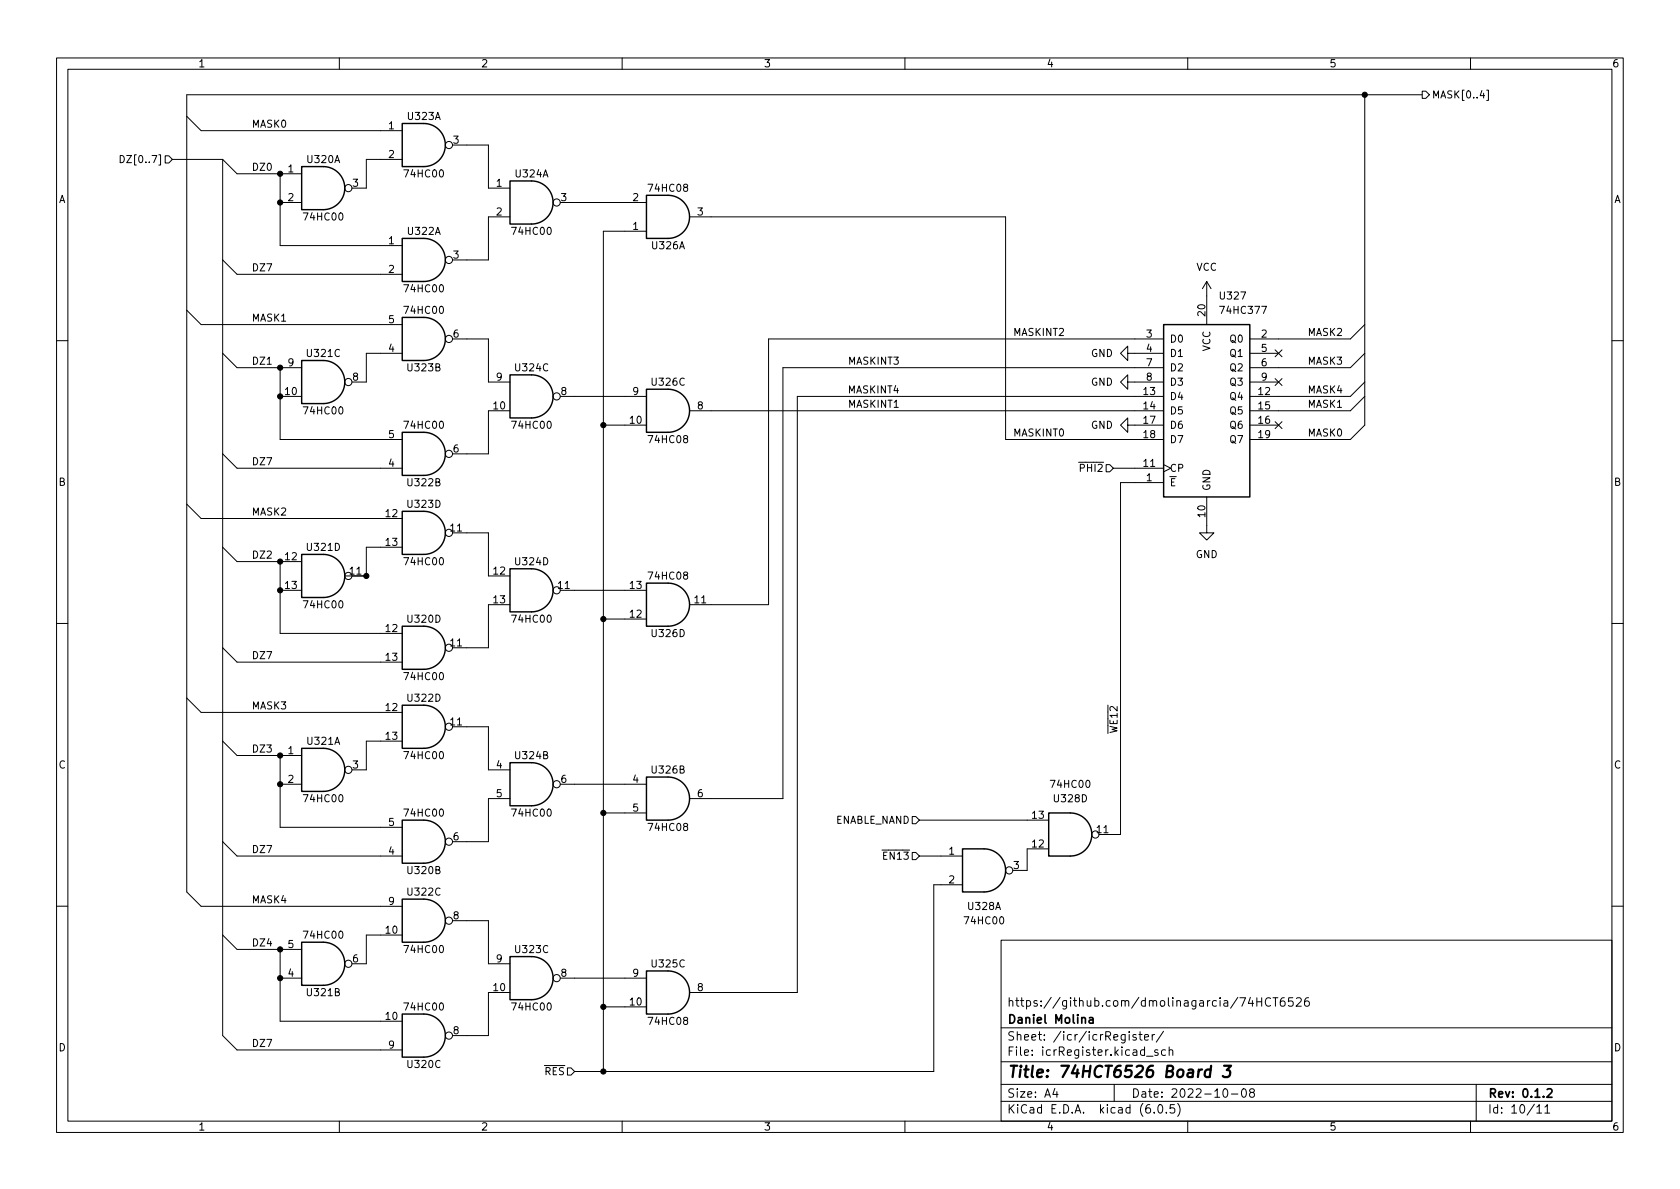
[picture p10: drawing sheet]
<svg xmlns="http://www.w3.org/2000/svg" width="297mm" height="210mm" viewBox="0 0 297 210" stroke-linecap="round" stroke-linejoin="round" font-family="sans-serif">
<g fill="none" stroke="#000" stroke-width=".18">
<path d="M10 10.2h277v190.1h-277zM12 12.2h273v186.1h-273zM60 10.2v2M110 10.2v2M160 10.2v2M210 10.2v2M241.3 16.8v58.4l-2.5 2.5h-17.8M251.5 16.1h.6l.6 .7-.6 .6h-.6zM251.5 16.8h-218.5v140.9l2.6 2.6h35.5M260 10.2v2M262.9 15.9h.3v1.9h-.3M21.3 27.5a.64 .64 0 0 1 .7 .6 .64 .64 0 0 1-.7 .7z"/>
<path d="M29.2 27.6h.6l.7 .6-.7 .6h-.6zM30.5 28.2h8.9M33 20.6l2.6 2.5h35.5M39.4 28.2v154.9l2.5 2.6h29.2M39.4 28.2l2.5 2.5h11.4M49.5 30.7v12.7h21.6M49.5 35.8h3.8M71.1 28.2h-6.3v5.1h-2.6M80 25.6h6.4v7.7h3.8M90.2 38.3h-3.8v7.7h-6.4M99.1 35.8h15.2M121.9 38.3h55.9v39.4h27.9"/>
<path d="M33 54.9l2.6 2.5h35.5M39.4 46l2.5 2.5h29.2M80 59.9h6.4v7.7h3.8M114.3 40.9h-7.6v148.6M205.7 59.9h-69.8v47h-14M213.4 49.8v7.6M213.4 49.8l-.8 1.2M213.4 49.8l.7 1.2M241.3 57.4l-2.5 2.5h-17.8M10 60.2h2M39.4 62.5l2.5 2.5h11.4M49.5 65v12.7h21.6"/>
<path d="M49.5 70.1h3.8M71.1 62.5h-6.3v5.1h-2.6M90.2 72.6h-3.8v7.7h-6.4M99.1 70.1h15.2M106.7 75.2h7.6M121.9 72.6h83.8M199.4 62.5v-1.3l-1.3 1.3 1.3 1.2v-1.2h6.3M199.4 67.6v-1.3l-1.3 1.3 1.3 1.2v-1.2h6.3M199.4 75.2v-1.3l-1.3 1.3 1.3 1.2v-1.2h6.3M205.7 70.1h-64.7v105.4h-19.1M205.7 65h-67.3v76.2h-16.5M221 75.2h5.1"/>
<path d="M221 67.6h5.1M221 62.5h5.1M225.5 66.9l1.2 1.3M225.5 74.6l1.2 1.2M225.5 61.9l1.2 1.2M226.7 66.9l-1.2 1.3M226.7 74.6l-1.2 1.2M226.7 61.9l-1.2 1.2M241.3 70.1l-2.5 2.5h-17.8M241.3 67.6l-2.5 2.5h-17.8M241.3 62.5l-2.5 2.5h-17.8M285 60.2h2"/>
<path d="M33 89.1l2.6 2.6h35.5M39.4 80.3l2.5 2.5h29.2M39.4 96.8l2.5 2.5h11.4M49.5 99.3v12.7h21.6M71.1 96.8h-6.3v5h-3.8M80 94.2h6.4v7.6h3.8M195.6 82.2h.6l.6 .6-.6 .6h-.6zM196.8 82.8h8.9M205.7 82.2l1.3 .6-1.3 .6M205.7 85.3h-7.6v62.3h-3.8M213.4 87.9v6.3h1.2l-1.2 1.3-1.3-1.3h1.3M10 110.2h2"/>
<path d="M39.4 114.5l2.5 2.6h29.2M49.5 104.4h3.8M90.2 106.9h-3.8v7.6h-6.4M99.1 104.4h15.2M106.7 109.5h7.6M285 110.2h2M33 123.4l2.6 2.6h35.5M39.4 131.1l2.5 2.5h11.4M49.5 138.7h3.8M49.5 133.6v12.7h21.6M71.1 131.1h-6.3v5h-2.6M80 128.5h6.4v7.6h3.8"/>
<path d="M99.1 138.7h15.2M39.4 148.8l2.5 2.6h29.2M90.2 141.2h-3.8v7.6h-6.4M106.7 143.8h7.6M161.3 150.7h.6l.7 .7-.7 .6h-.6zM161.3 144.4h.6l.7 .6-.7 .7h-.6zM162.6 145h22.8M162.6 151.4h7.6M170.2 156.5h-5.1v33h-63.5M185.4 150.1h-3.8v3.8h-2.5M10 160.2h2M39.4 165.3l2.5 2.6h11.4"/>
<path d="M49.5 173h3.8M49.5 167.9v12.7h21.6M71.1 165.3h-6.3v5.1h-2.6M80 162.8h6.4v7.6h3.8M90.2 175.5h-3.8v7.6h-6.4M99.1 173h15.2M106.7 178h7.6M177 166.3h108v32h-108zM221.1 176.4l-.4 1h.9M221.4 176.9v1M222.2 176.4v1.5M222.2 177.1h.9"/>
<path d="M223.1 176.4v1.5M224.6 176.6a.6 .6 0 0 0-.7 0 .6 .6 0 0 0-.2 .7 .56 .56 0 0 0 .3 .6 .56 .56 0 0 0 .6-.1M225.1 176.4h.8M225.5 176.4v1.5M227.1 176.4a.59 .59 0 0 0-.7 .7v.5l.1 .3h.4l.2-.1 .1-.5-.1-.2-.5-.1-.2 .3M228.6 176.4h-.7l-.1 .7 .2-.1 .5 .1 .1 .2v.5l-.2 .1-.6-.1M229.2 176.6l.6-.2 .2 .2 .1 .3-1 1h1M231.4 176.4a.59 .59 0 0 0-.8 .7v.5l.2 .3h.4l.2-.1 .1-.5-.1-.2-.5-.1-.3 .3M285 160.2h2M60 198.3v2M100.3 188.8h.7l.6 .7-.6 .6h-.7zM110 198.3v2"/>
<path d="M160 198.3v2M177 194.8h108M177 191.8h108M177 187.8h108M177 181.8h108M186.5 192.5l-.4 1h1M186.9 193v1M197 191.8v3M199.6 182.4v.2M199.6 182.9v1M200.9 183l-.4-.1-.2 .2 .1 .3 .5 .1v.4h-.6M201.4 182.9h.5"/>
<path d="M201.6 182.4v1.3l.3 .2M202.4 183.4l.7-.1-.1-.3-.4-.1-.2 .2v.8h.6M202.7 186.8h1.2M203.7 182.9v1M204.1 196.7v.1M204.1 182.9l-.2 .1-.2 .2M204.7 185.7l-.3-.1-.3 .2 .1 .3 .5 .1v.4h-.6M204.9 195.4l.2-.1a.81 .81 0 0 1 .6 .7 .81 .81 0 0 1-.3 .8h-.2a.81 .81 0 0 1-.6-.6 .81 .81 0 0 1 .3-.8zM205.7 182.4l-1.3 1.9M206.1 185.7l-.5-.1-.2 .3v.4l.1 .3h.6M206.2 196.7v.1M206.7 185.8l.2-.2 .4 .1 .1 .9"/>
<path d="M206.7 185.1v1.5M207.6 195.3h-.7v.7l.2-.1 .5 .1 .1 .2-.1 .5-.2 .1-.5-.1M208.2 195.1a1.72 1.72 0 0 1 0 2.3M210 198.3v2M216.4 192.6l.2-.1a.81 .81 0 0 1 .6 .7 .81 .81 0 0 1-.3 .8h-.2a.81 .81 0 0 1-.6-.6 .81 .81 0 0 1 .3-.8zM217.7 193.5h1.2M219.7 192.6l.2-.1a.81 .81 0 0 1 .5 .7 .81 .81 0 0 1-.3 .8h-.1a.81 .81 0 0 1-.6-.6 .81 .81 0 0 1 .3-.8zM221.2 193.2l-.3-.3 .1-.2 .2-.2 .4 .1 .2 .2-.1 .2-.6 .2-.2 .3 .1 .4 .2 .1h.4l.2-.3-.1-.4-.2-.1M260 198.3v2M261 191.8v6.5M271.7 195.8l.5-.5v1.5M271.7 196.8h.9"/>
<path d="M273.1 195.8l.5-.5v1.5M273.1 196.8h.9"/>
<circle cx="61.6" cy="33.3" r=".63"/>
<circle cx="79.4" cy="25.6" r=".63"/>
<circle cx="98.4" cy="35.8" r=".63"/>
<circle cx="79.4" cy="59.9" r=".63"/>
<circle cx="79.4" cy="46" r=".63"/>
<circle cx="61.6" cy="67.6" r=".63"/>
<circle cx="98.4" cy="70.1" r=".63"/>
<circle cx="79.4" cy="80.3" r=".63"/>
<circle cx="79.4" cy="94.2" r=".63"/>
<circle cx="61.6" cy="101.8" r=".63"/>
<circle cx="79.4" cy="114.5" r=".63"/>
<circle cx="98.4" cy="104.4" r=".63"/>
<circle cx="61.6" cy="136.1" r=".63"/>
<circle cx="79.4" cy="128.5" r=".63"/>
<circle cx="98.4" cy="138.7" r=".63"/>
<circle cx="79.4" cy="148.8" r=".63"/>
<circle cx="178.4" cy="153.9" r=".63"/>
<circle cx="193.7" cy="147.6" r=".63"/>
<circle cx="61.6" cy="170.4" r=".63"/>
<circle cx="79.4" cy="162.8" r=".63"/>
<circle cx="98.4" cy="173" r=".63"/>
<circle cx="79.4" cy="183.1" r=".63"/>
</g>
<path d="M192.6 180h.6l.1 .9M193.3 180.3l-.5 .1a.29 .29 0 0 0-.3 .2 .29 .29 0 0 0 .3 .3h.5M273.6 192.7l.5-.2 .2 .2 .1 .3-.9 1h.9" fill="none" stroke="#000" stroke-width=".3"/>
<path d="M214 189.2a.66 .66 0 0 0-.9 .3l-.1 .6 .1 .3 .2 .1 .6-.1M214.1 188.5l-.2 2M216.4 188.5h1.3l-.8 .7h.3l.3 .2v.2l-.2 .7-.3 .2h-.5l-.3-.2" fill="none" stroke="#000" stroke-width=".4"/>
<g fill="none" stroke="#000" stroke-width=".25">
<path d="M53.3 29.5h3.9a3.8 3.8 0 0 1 3.8 3.8 3.8 3.8 0 0 1-3.8 3.8h-3.9zM71.1 21.8h3.8a3.8 3.8 0 0 1 3.8 3.8 3.8 3.8 0 0 1-3.8 3.9h-3.8zM90.2 32h3.8a3.8 3.8 0 0 1 3.8 3.8 3.8 3.8 0 0 1-3.8 3.8h-3.8zM114.3 34.5h3.8a3.8 3.8 0 0 1 3.8 3.8 3.8 3.8 0 0 1-3.8 3.9h-3.8zM71.1 42.2h3.8a3.8 3.8 0 0 1 3.8 3.8 3.8 3.8 0 0 1-3.8 3.8h-3.8zM71.1 56.1h3.8a3.8 3.8 0 0 1 3.8 3.8 3.8 3.8 0 0 1-3.8 3.8h-3.8zM205.7 57.4h15.3v30.5h-15.3zM53.3 63.7h3.9a3.8 3.8 0 0 1 3.8 3.9 3.8 3.8 0 0 1-3.8 3.8h-3.9zM71.1 76.4h3.8a3.8 3.8 0 0 1 3.8 3.9 3.8 3.8 0 0 1-3.8 3.8h-3.8zM90.2 66.3h3.8a3.8 3.8 0 0 1 3.8 3.8 3.8 3.8 0 0 1-3.8 3.8h-3.8zM114.3 68.8h3.8a3.8 3.8 0 0 1 3.8 3.8 3.8 3.8 0 0 1-3.8 3.8h-3.8zM53.3 98h3.9a3.8 3.8 0 0 1 3.8 3.8 3.8 3.8 0 0 1-3.8 3.9h-3.9z"/>
<path d="M71.1 90.4h3.8a3.8 3.8 0 0 1 3.8 3.8 3.8 3.8 0 0 1-3.8 3.8h-3.8zM71.1 110.7h3.8a3.8 3.8 0 0 1 3.8 3.8 3.8 3.8 0 0 1-3.8 3.9h-3.8zM90.2 100.6h3.8a3.8 3.8 0 0 1 3.8 3.8 3.8 3.8 0 0 1-3.8 3.8h-3.8zM114.3 103.1h3.8a3.8 3.8 0 0 1 3.8 3.8 3.8 3.8 0 0 1-3.8 3.8h-3.8zM53.3 132.3h3.9a3.8 3.8 0 0 1 3.8 3.8 3.8 3.8 0 0 1-3.8 3.8h-3.9zM71.1 124.7h3.8a3.8 3.8 0 0 1 3.8 3.8 3.8 3.8 0 0 1-3.8 3.8h-3.8zM90.2 134.9h3.8a3.8 3.8 0 0 1 3.8 3.8 3.8 3.8 0 0 1-3.8 3.8h-3.8zM114.3 137.4h3.8a3.8 3.8 0 0 1 3.8 3.8 3.8 3.8 0 0 1-3.8 3.8h-3.8zM71.1 159h3.8a3.8 3.8 0 0 1 3.8 3.8 3.8 3.8 0 0 1-3.8 3.8h-3.8zM71.1 145h3.8a3.8 3.8 0 0 1 3.8 3.8 3.8 3.8 0 0 1-3.8 3.8h-3.8zM170.2 150.1h3.8a3.8 3.8 0 0 1 3.8 3.8 3.8 3.8 0 0 1-3.8 3.8h-3.8zM185.4 143.8h3.8a3.8 3.8 0 0 1 3.8 3.8 3.8 3.8 0 0 1-3.8 3.8h-3.8z"/>
<path d="M53.3 166.6h3.9a3.8 3.8 0 0 1 3.8 3.8 3.8 3.8 0 0 1-3.8 3.8h-3.9zM71.1 179.3h3.8a3.8 3.8 0 0 1 3.8 3.8 3.8 3.8 0 0 1-3.8 3.8h-3.8zM90.2 169.2h3.8a3.8 3.8 0 0 1 3.8 3.8 3.8 3.8 0 0 1-3.8 3.8h-3.8zM114.3 171.7h3.8a3.8 3.8 0 0 1 3.8 3.8 3.8 3.8 0 0 1-3.8 3.8h-3.8z"/>
</g>
<g fill="#000" stroke="#000" stroke-width=".18">
<circle cx="241.3" cy="16.8" r=".46"/>
<circle cx="49.5" cy="30.7" r=".46"/>
<circle cx="49.5" cy="35.8" r=".46"/>
<circle cx="49.5" cy="70.1" r=".46"/>
<circle cx="49.5" cy="65" r=".46"/>
<circle cx="106.7" cy="75.2" r=".46"/>
<circle cx="49.5" cy="99.3" r=".46"/>
<circle cx="49.5" cy="104.4" r=".46"/>
<circle cx="64.8" cy="101.8" r=".46"/>
<circle cx="106.7" cy="109.5" r=".46"/>
<circle cx="49.5" cy="138.7" r=".46"/>
<circle cx="49.5" cy="133.6" r=".46"/>
<circle cx="106.7" cy="143.8" r=".46"/>
<circle cx="49.5" cy="173" r=".46"/>
<circle cx="49.5" cy="167.9" r=".46"/>
<circle cx="106.7" cy="178" r=".46"/>
<circle cx="106.7" cy="189.5" r=".46"/>
</g>
<text font-size="2.8" x="178" y="190.6">Title: 74HCT6526 Board 3</text>
<g font-size="2.1">
<text x="178" y="178">https://github.com/dmolinagarcia/74HCT6526</text>
<text x="178" y="184">Sheet: /icr/icrRegister/</text>
<text x="178" y="181">Daniel Molina</text>
<text x="178" y="186.7">File: icrRegister.kicad_sch</text>
<text x="178" y="196.9">KiCad E.D.A. kicad (6.0.5)</text>
<text x="178" y="194.1">Size: A4</text>
<text x="200" y="194.1">Date: 2022-10-08</text>
<text x="263" y="194.1">Rev: 0.1.2</text>
<text x="263" y="196.9">Id: 10/11</text>
</g>
<g font-size="1.8">
<text x="35" y="11.9">1</text>
<text x="85" y="11.9">2</text>
<text x="135" y="11.9">3</text>
<text x="185" y="11.9">4</text>
<text x="235" y="11.9">5</text>
<text x="285" y="11.9">6</text>
<text x="253.1" y="17.4">MASK[0..4]</text>
<text x="44.4" y="22.6">MASK0</text>
<text x="68.7" y="22.9">1</text>
<text x="72.2" y="21.2">U323A</text>
<text x="22.3" y="28.8">DZ[0..7]</text>
<text x="54.4" y="28.8">U320A</text>
<text x="68.7" y="27.9">2</text>
<text x="80.2" y="25.4">3</text>
<text x="10.3" y="35.9">A</text>
<text x="44.4" y="30.2">DZ0</text>
<text x="50.9" y="30.5">1</text>
<text x="50.9" y="35.6">2</text>
<text x="62.4" y="33">3</text>
<text x="71.7" y="31.4">74HC00</text>
<text x="87.8" y="33">1</text>
<text x="91.2" y="31.4">U324A</text>
<text x="99.2" y="35.6">3</text>
<text x="111.9" y="35.6">2</text>
<text x="114.9" y="33.9">74HC08</text>
<text x="285.3" y="35.9">A</text>
<text x="53.9" y="39">74HC00</text>
<text x="72.2" y="41.5">U322A</text>
<text x="87.8" y="38.1">2</text>
<text x="90.7" y="41.5">74HC00</text>
<text x="111.9" y="40.6">1</text>
<text x="123.3" y="38.1">3</text>
<text x="44.4" y="48">DZ7</text>
<text x="68.7" y="43.2">1</text>
<text x="80.2" y="45.7">3</text>
<text x="115.4" y="44.1">U326A</text>
<text x="211.5" y="47.9">VCC</text>
<text x="68.7" y="48.3">2</text>
<text x="71.7" y="51.7">74HC00</text>
<text x="215.8" y="53">U327</text>
<text x="44.4" y="56.9">MASK1</text>
<text x="68.7" y="57.1">5</text>
<text x="71.7" y="55.5">74HC00</text>
<text x="80.2" y="59.7">6</text>
<text x="179.1" y="59.4">MASKINT2</text>
<text x="202.7" y="59.7">3</text>
<text x="213.1" y="55.8" transform="rotate(-90 213.1 55.8)">20</text>
<text x="216" y="55.5">74HC377</text>
<text x="223" y="59.7">2</text>
<text x="231.1" y="59.4">MASK2</text>
<text x="44.4" y="64.5">DZ1</text>
<text x="50.9" y="64.8">9</text>
<text x="54.4" y="63.1">U321C</text>
<text x="68.7" y="62.2">4</text>
<text x="72.2" y="65.7">U323B</text>
<text x="91.2" y="65.7">U324C</text>
<text x="149.9" y="64.5">MASKINT3</text>
<text x="192.9" y="63.1">GND</text>
<text x="202.7" y="62.2">4</text>
<text x="202.7" y="64.8">7</text>
<text x="206.8" y="60.6">D0</text>
<text x="206.8" y="63.1">D1</text>
<text x="206.8" y="65.7">D2</text>
<text x="214" y="62.1" transform="rotate(-90 214 62.1)">VCC</text>
<text x="217.6" y="60.6">Q0</text>
<text x="217.6" y="63.1">Q1</text>
<text x="217.6" y="65.7">Q2</text>
<text x="223" y="62.2">5</text>
<text x="223" y="64.8">6</text>
<text x="231.1" y="64.5">MASK3</text>
<text x="50.5" y="69.8">10</text>
<text x="62.4" y="67.3">8</text>
<text x="87.8" y="67.3">9</text>
<text x="99.2" y="69.8">8</text>
<text x="111.9" y="69.8">9</text>
<text x="115.4" y="68.2">U326C</text>
<text x="149.8" y="69.6">MASKINT4</text>
<text x="192.9" y="68.2">GND</text>
<text x="202.2" y="69.8">13</text>
<text x="202.7" y="67.3">8</text>
<text x="206.8" y="70.7">D4</text>
<text x="206.8" y="68.2">D3</text>
<text x="217.6" y="70.7">Q4</text>
<text x="217.6" y="68.2">Q3</text>
<text x="222.5" y="69.8">12</text>
<text x="223" y="67.3">9</text>
<text x="231.1" y="69.6">MASK4</text>
<text x="53.9" y="73.3">74HC00</text>
<text x="68.7" y="77.5">5</text>
<text x="71.7" y="75.8">74HC00</text>
<text x="87.3" y="72.4">10</text>
<text x="90.7" y="75.8">74HC00</text>
<text x="111.4" y="74.9">10</text>
<text x="123.3" y="72.4">8</text>
<text x="149.9" y="72.1">MASKINT1</text>
<text x="179.1" y="77.2">MASKINT0</text>
<text x="192.9" y="75.8">GND</text>
<text x="202.2" y="72.4">14</text>
<text x="202.2" y="74.9">17</text>
<text x="202.2" y="77.5">18</text>
<text x="206.8" y="73.3">D5</text>
<text x="206.8" y="75.8">D6</text>
<text x="217.6" y="73.3">Q5</text>
<text x="217.6" y="75.8">Q6</text>
<text x="222.5" y="72.4">15</text>
<text x="222.5" y="74.9">16</text>
<text x="222.5" y="77.5">19</text>
<text x="231.1" y="77.2">MASK0</text>
<text x="231.1" y="72.1">MASK1</text>
<text x="44.4" y="82.3">DZ7</text>
<text x="68.7" y="82.5">4</text>
<text x="80.2" y="80">6</text>
<text x="114.9" y="78.4">74HC08</text>
<text x="189.9" y="83.4">~{PHI2}</text>
<text x="202.2" y="82.5">11</text>
<text x="206.8" y="83.4">CP</text>
<text x="206.8" y="78.4">D7</text>
<text x="217.6" y="78.4">Q7</text>
<text x="10.3" y="85.9">B</text>
<text x="72.2" y="86">U322B</text>
<text x="72.2" y="89.8">U323D</text>
<text x="202.7" y="85.1">1</text>
<text x="206.8" y="86">~{E}</text>
<text x="214" y="86.9" transform="rotate(-90 214 86.9)">GND</text>
<text x="285.3" y="85.9">B</text>
<text x="44.4" y="91.1">MASK2</text>
<text x="68.2" y="91.4">12</text>
<text x="79.7" y="94">11</text>
<text x="213.1" y="91.4" transform="rotate(-90 213.1 91.4)">10</text>
<text x="44.4" y="98.8">DZ2</text>
<text x="50.5" y="99.1">12</text>
<text x="54.4" y="97.4">U321D</text>
<text x="61.9" y="101.6">11</text>
<text x="68.2" y="96.5">13</text>
<text x="71.7" y="99.9">74HC00</text>
<text x="87.3" y="101.6">12</text>
<text x="91.2" y="99.9">U324D</text>
<text x="211.4" y="98.7">GND</text>
<text x="50.5" y="104.1">13</text>
<text x="53.9" y="107.6">74HC00</text>
<text x="87.3" y="106.7">13</text>
<text x="98.7" y="104.1">11</text>
<text x="111.4" y="104.1">13</text>
<text x="114.9" y="102.5">74HC08</text>
<text x="122.8" y="106.7">11</text>
<text x="68.2" y="111.8">12</text>
<text x="72.2" y="110.1">U320D</text>
<text x="90.7" y="110.1">74HC00</text>
<text x="111.4" y="109.2">12</text>
<text x="115.4" y="112.6">U326D</text>
<text x="44.4" y="116.5">DZ7</text>
<text x="68.2" y="116.8">13</text>
<text x="79.7" y="114.3">11</text>
<text x="44.4" y="125.4">MASK3</text>
<text x="68.2" y="125.7">12</text>
<text x="71.7" y="120.3">74HC00</text>
<text x="72.2" y="124.1">U322D</text>
<text x="54.4" y="131.7">U321A</text>
<text x="68.2" y="130.8">13</text>
<text x="79.7" y="128.3">11</text>
<text x="197.6" y="129.8" transform="rotate(-90 197.6 129.8)">~{WE12}</text>
<text x="10.3" y="135.9">C</text>
<text x="44.4" y="133.1">DZ3</text>
<text x="50.9" y="133.3">1</text>
<text x="62.4" y="135.9">3</text>
<text x="71.7" y="134.2">74HC00</text>
<text x="87.8" y="135.9">4</text>
<text x="91.2" y="134.2">U324B</text>
<text x="115.4" y="136.8">U326B</text>
<text x="285.3" y="135.9">C</text>
<text x="50.9" y="138.4">2</text>
<text x="53.9" y="141.9">74HC00</text>
<text x="87.8" y="141">5</text>
<text x="99.2" y="138.4">6</text>
<text x="111.9" y="138.4">4</text>
<text x="111.9" y="143.5">5</text>
<text x="123.3" y="141">6</text>
<text x="186" y="139.3">74HC00</text>
<text x="186.5" y="141.9">U328D</text>
<text x="68.7" y="146">5</text>
<text x="71.7" y="144.4">74HC00</text>
<text x="80.2" y="148.6">6</text>
<text x="90.7" y="144.4">74HC00</text>
<text x="114.9" y="146.9">74HC08</text>
<text x="147.5" y="145.7">ENABLE_NAND</text>
<text x="182.5" y="149.9">12</text>
<text x="182.5" y="144.8">13</text>
<text x="194" y="147.3">11</text>
<text x="44.4" y="150.8">DZ7</text>
<text x="68.7" y="151.1">4</text>
<text x="72.2" y="154.6">U320B</text>
<text x="155.1" y="152">~{EN13}</text>
<text x="167.8" y="151.1">1</text>
<text x="179.2" y="153.7">3</text>
<text x="44.4" y="159.7">MASK4</text>
<text x="68.7" y="160">9</text>
<text x="72.2" y="158.4">U322C</text>
<text x="167.8" y="156.2">2</text>
<text x="171.2" y="160.9">U328A</text>
<text x="44.4" y="167.3">DZ4</text>
<text x="50.9" y="167.6">5</text>
<text x="53.9" y="166">74HC00</text>
<text x="68.2" y="165.1">10</text>
<text x="80.2" y="162.6">8</text>
<text x="170.7" y="163.4">74HC00</text>
<text x="50.9" y="172.7">4</text>
<text x="62.4" y="170.2">6</text>
<text x="71.7" y="168.5">74HC00</text>
<text x="87.8" y="170.2">9</text>
<text x="91.2" y="168.5">U323C</text>
<text x="99.2" y="172.7">8</text>
<text x="111.9" y="172.7">9</text>
<text x="115.4" y="171.1">U325C</text>
<text x="54.4" y="176.1">U321B</text>
<text x="71.7" y="178.7">74HC00</text>
<text x="87.3" y="175.3">10</text>
<text x="90.7" y="178.7">74HC00</text>
<text x="111.4" y="177.8">10</text>
<text x="123.3" y="175.3">8</text>
<text x="10.3" y="185.9">D</text>
<text x="44.4" y="185.1">DZ7</text>
<text x="68.2" y="180.3">10</text>
<text x="68.7" y="185.4">9</text>
<text x="80.2" y="182.9">8</text>
<text x="114.9" y="181.2">74HC08</text>
<text x="285.3" y="185.9">D</text>
<text x="72.2" y="188.8">U320C</text>
<text x="94.9" y="190.1">~{RES}</text>
<text x="35" y="199.9">1</text>
<text x="85" y="199.9">2</text>
<text x="135" y="199.9">3</text>
<text x="185" y="199.9">4</text>
<text x="235" y="199.9">5</text>
<text x="285" y="199.9">6</text>
</g>
</svg>
